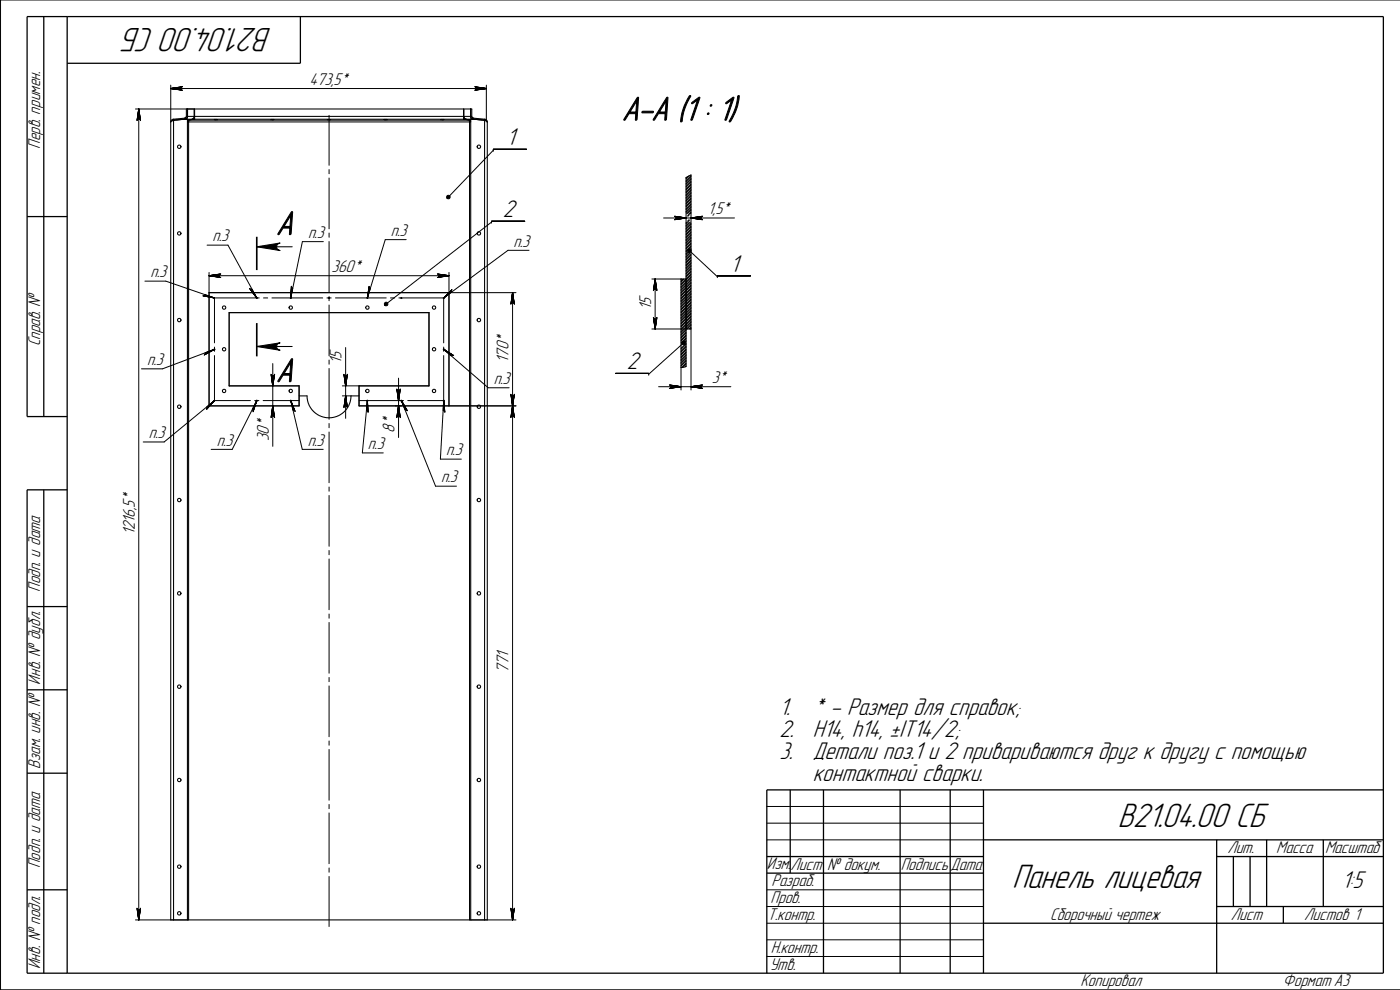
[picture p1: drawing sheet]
<svg xmlns="http://www.w3.org/2000/svg" width="420mm" height="297mm" viewBox="0 0 420 297" stroke-linecap="round" stroke-linejoin="round" font-family="sans-serif">
<g fill="none" stroke="#000" stroke-width=".3">
<path d="M420.1 0h-419.9v297h419.9M40.7 32.7h17.7M41.5 32.7v3M41.6 32.7l.6 3.5zM41.6 32.7l.5 3.3zM41.6 32.7l.4 3.1zM41.6 32.7l.3 3zM41.6 32.7l.2 3h-.2zM41.6 32.7v3h-.2zM41.6 32.7l-.3 3.1zM41.6 32.7l-.4 3.3zM41.6 32.7l-.5 3.5z"/>
<path d="M41.7 32.7l-.1 243.3M41.8 32.7v3M51.2 26.6l3.1-.3-.1 .2zM51.2 26.6l3.2-.4zM51.2 26.6l3.4-.5zM51.2 26.6l3.6 .5zM51.2 26.6l3.4 .4zM51.2 26.6l3.2 .4zM51.2 26.6h3l.1 .2zM51.2 26.6l3-.1v.1zM51.2 26.6l3.6-.6zM51.2 26.5l94.8 .1"/>
<path d="M51.2 25.5v11.1M51.2 26.4h3.1M51.2 26.7h3.1M98.8 34.6v15M142.5 26l3.5 .6zM142.5 27.1l3.5-.5zM142.6 26.1l3.4 .5zM142.6 27l3.4-.4zM142.8 26.2l3.2 .4zM142.9 26.3l3.1 .3-3-.1zM142.9 26.8l3.1-.2-3.2 .4zM142.9 26.4h3.1"/>
<path d="M142.9 26.7h3.1M143 26.5l3 .1h-3zM143 26.6h3l-3.1 .2zM146 25.5v11.1M98.8 50.9v1.2M98.8 53.4v15.3M134.2 58.7a.54 .54 0 0 1 .7 0 .54 .54 0 0 1 0 .8 .54 .54 0 0 1-.7 0l.4-.4-.4 .4zM148 45.1h.1M148 45.1l-13.4 14M148 44.8h10M206.1 53.2l-.2 .2M206.7 52.8l-.8 .9"/>
<path d="M207.4 52.5l-1.5 .8M207.4 52.7l-1.5 1.5M207.4 53.6l-1.5 1.4M207.4 54.4l-1.5 1.5M207.4 55.2l-1.5 1.5M207.4 56.1l-1.5 1.5M207.4 56.9l-1.5 1.5M207.4 57.7l-1.5 1.6M207.4 58.6l-1.5 1.5M207.4 59.4l-1.5 1.6M207.4 53l-1.5 1.5M207.4 53.8l-1.5 1.5"/>
<path d="M207.4 54.7l-1.5 1.5M207.4 55.5l-1.5 1.5M207.4 56.4l-1.5 1.5M207.4 57.2l-1.5 1.5M207.4 58l-1.5 1.5M207.4 58.9l-1.5 1.5M207.4 59.7l-1.5 1.5M62.1 73.6h6.3l8.7 15.8M97 72.5h-6.2l-3.5 16.9M98.8 69.9v1.3M98.8 72.5v15.2M121.9 71.9h-6.3l-5.3 17.5"/>
<path d="M147.5 66.6h.1M147.5 66.6l-31.6 24.6M147.5 66.4h10M158.8 75.1h-6.3l-19.3 14.3M199.2 65.4h21.2M202.4 64.9l3.5 .5zM202.4 65.9l3.5-.5zM202.5 64.9l3.4 .5zM202.5 65.9l3.4-.5zM202.7 65l3.2 .4zM202.8 65.2l3.1 .2zM202.8 65.7l3.1-.3-3.2 .4z"/>
<path d="M202.8 65.3h3.1M202.8 65.5h3.1M202.9 65.3l3 .1-3 .1zM202.9 65.5l3-.1-3.1 .3zM206 66.7l-.1 .2M206.3 66.7l-.4 .4M206.5 74.9a.55 .55 0 0 1 .9 .1 .55 .55 0 0 1-.5 .8 .55 .55 0 0 1-.5-.8l.1-.1 .4 .3zM206.6 75.6l-.7 .8M206.8 65.9l-.4 .4M206.9 66.7l-1 1M206.9 64.4l-.5 .5M206.9 66.1l-.5 .5"/>
<path d="M206.9 75.9l-1 1M206.9 75.2l8.4 7.8M207.1 76.1l-1.2 1.1M207.2 66.7l-1.3 1.2M207.3 76.3l-1.4 1.5M207.4 65.4l3.5 .5zM207.4 65.4l3.3 .5zM207.4 65.4l3.2 .4zM207.4 65.4l3 .1v.2zM207.4 65.4l3-.1v.2zM207.4 65.4l3-.2zM207.4 65.4l3.2-.4z"/>
<path d="M207.4 65.4l3.3-.5zM207.4 65.4l3.5-.5zM207.4 60.3l-1.5 1.5M207.4 61.1l-1.5 1.5M207.4 62l-1.5 1.5M207.4 62.8l-1.3 1.3M207.4 67l-1.5 1.5M207.4 67.9l-1.5 1.5M207.4 68.7l-1.5 1.5M207.4 69.5l-1.5 1.5M207.4 70.4l-1.5 1.5M207.4 71.2l-1.5 1.5"/>
<path d="M207.4 72.1l-1.5 1.5M207.4 72.9l-1.5 1.5M207.4 73.8l-1.5 1.4M207.4 74.6l-1.5 1.5M207.4 77.1l-1.5 1.5M207.4 78l-1.5 1.5M207.4 78.8l-1.5 1.5M207.4 79.7l-1.5 1.4M207.4 60.6l-1.5 1.5M207.4 61.4l-1.5 1.5M207.4 62.3l-1.5 1.4M207.4 63.1l-1 1"/>
<path d="M207.4 67.3l-1.5 1.5M207.4 68.2l-1.5 1.4M207.4 69l-1.5 1.5M207.4 69.8l-1.5 1.5M207.4 70.7l-1.5 1.5M207.4 71.5l-1.5 1.5M207.4 72.4l-1.5 1.4M207.4 73.2l-1.5 1.5M207.4 74l-1.5 1.5M207.4 74.9h-.1M207.4 76.6l-1.5 1.5M207.4 77.4l-1.5 1.5"/>
<path d="M207.4 78.2l-1.5 1.6M207.4 79.1l-1.5 1.5M207.4 79.9l-1.5 1.5M207.4 63.6l-1 1.1M207.4 63.9l-.2 .2M207.4 65.3h3M207.4 65.5h3M43.5 84.3h6.3l14.6 5.1M60.9 88.8l3.5 .6zM61 88.8l3.4 .6zM61.2 88.8l3.2 .6zM61.5 88.5l2.9 .9-3.1-.7z"/>
<path d="M61.5 88.4l2.9 1-2.9-.9zM62.7 82.7l3.6-.5zM62.7 82.7l3.4-.5zM62.7 82.7l3.2-.4zM62.7 82.7l3.1-.2-.1 .2zM62.7 82.7h3v.1zM62.7 82.7l3.1 .3zM62.7 82.7l3.2 .4zM62.7 82.7l3.4 .5zM62.7 82.7l3.6 .6zM62.7 87.8h92.2M62.7 81.7v40.1h27.1v-6h-21v-22h59.9v22h-26"/>
<path d="M62.7 82.8h3.1M62.7 82.6h3.1M64.4 89.4h13.4M64.4 89.4v13.5M74.9 86.6l2.2 2.8zM75 86.7l2.1 2.7zM75.2 86.8l1.9 2.6zM75.3 86.8l1.8 2.6zM75.5 86.8l1.6 2.6zM77 89.3l.2 .2M77.1 89.3v.2M77.2 89.3l-.3 .2"/>
<path d="M79.1 89.4h1.2M81.6 89.4h15.3M87.2 89.3l.2 .2M87.3 89.3v.2M87.4 89.3l-.3 .2M87.4 85.9v3.5M87.4 86v3.4M87.4 85.9l-.1 3.5zM87.5 86l-.2 3.4zM87.5 86.2l-.2 3.2zM87.6 86.3l-.3 3.1zM87.7 86.4l.2 .1-.6 2.9z"/>
<path d="M98.1 89.4h1.3M98.7 89.3l.2 .2M98.8 89v1.2M98.8 91.5v15.3M98.9 89.3l-.3 .2M100.7 89.4h15.2M110.2 89.3l.2 .2M110.3 89.3v.2M110.4 89.3l-.3 .2M110.8 85.9l-.5 3.5zM110.8 86.2l-.5 3.2zM110.8 86l-.5 3.4z"/>
<path d="M110.9 86.4l.1 .1-.7 2.9zM111 86.5h.1l-.8 2.9zM115.4 90.9a.54 .54 0 0 1 .8-.1 .54 .54 0 0 1 .1 .8 .54 .54 0 0 1-.9-.1l.5-.3-.5 .3zM117.2 89.4h1.2M119.7 89.4h13.6M120.3 89.3l.3 .2M120.5 89.3v.2M120.6 89.3l-.3 .2M131.3 83.3l3.4-.6zM131.3 82.2l3.4 .5zM131.4 83.2l3.3-.5zM131.4 82.2l3.3 .5z"/>
<path d="M131.6 82.3l3.1 .4zM131.7 83l3-.3-3.1 .4zM131.7 82.5l3 .2h-3zM131.7 82.8h3M131.7 82.6h3M131.7 82.8l3-.1zM131.7 82.7h3l-3 .1zM133 89.3l.3 .2M133.2 89.4l2.3-1.9 .1 .1zM133.2 89.4l2.2-2.1 .1 .2zM133.2 89.4l2.3-2.2zM133.2 89.4l2.4-2.4z"/>
<path d="M133.2 89.4l2.5-2.5zM133.2 89.3v13.6M133.3 89.3l-.3 .2M134.7 81.7v40.1M134.7 82.7h-72M153.7 87.8v3M153.8 87.8l.6 3.5zM153.8 87.8l.5 3.3zM153.8 87.8l.5 3.2zM153.8 87.8l.3 3h-.2zM153.8 87.8l.1 3h-.1zM153.8 87.8v3h-.2z"/>
<path d="M153.8 87.8l-.4 3.2zM153.8 87.8l-.4 3.3zM153.8 87.8l-.5 3.5zM153.8 87.8v188.2M153.8 87.8v3M154 87.8v3M195.6 83.7h8.8M195.6 98.7h10.3M196.1 95.2l.5 3.5zM196.1 95.4l.5 3.3zM196.2 95.6l.4 3.1zM196.4 95.7h.1l.1 3z"/>
<path d="M196.5 83.7v3.1M196.5 95.7v3M196.5 95.7h.2l-.1 3zM196.6 83.7l.5 3.5zM196.6 83.7l.5 3.4zM196.6 83.7l.4 3.2zM196.6 83.7l.3 3.1zM196.6 83.7l.1 3h-.2zM196.6 83.7l-.1 3-.1 .1zM196.6 83.7l-.4 3.2zM196.6 83.7l-.5 3.4zM196.6 83.7l-.5 3.5z"/>
<path d="M196.6 83.7v15M196.7 95.7h.2l-.3 3zM196.7 83.7v3.1M196.7 95.7v3M196.9 95.7l.1-.1-.4 3.1zM197.1 95.4l-.5 3.3zM197.1 95.2l-.5 3.5zM204.5 83.7l-.1 .1M205 83.7l-.6 .6M205.3 83.7l-.9 .9M205.8 83.7l-1.4 1.5M205.9 98.8l-1.5 1.5"/>
<path d="M205.9 99.7l-1.5 1.5M205.9 99.1l-1.5 1.5M205.9 99.9l-1.5 1.6M207.4 80.5l-1.5 1.5M207.4 81.4l-1.5 1.4M207.4 82.2l-1.5 1.5M207.4 83l-3 3M207.4 83.9l-3 3M207.4 84.7l-3 3M207.4 85.5l-3 3M207.4 86.4l-3 3M207.4 87.2l-3 3"/>
<path d="M207.4 88.1l-3 3M207.4 88.9l-3 3M207.4 89.7l-3 3M207.4 90.6l-3 3M207.4 91.4l-3 3M207.4 92.3l-3 3M207.4 93.1l-3 3M207.4 93.9l-3 3.1M207.4 94.8l-3 3M207.4 95.6l-3 3M207.4 96.5l-3 3M207.4 97.3l-1.4 1.4"/>
<path d="M207.4 98.2l-.5 .5M207.4 80.8l-1.5 1.5M207.4 81.6l-1.5 1.5M207.4 82.4l-3 3M207.4 83.3l-3 3M207.4 84.1l-3 3M207.4 85l-3 3M207.4 85.8l-3 3M207.4 86.7l-3 3M207.4 87.5l-3 3M207.4 88.3l-3 3M207.4 89.2l-3 3"/>
<path d="M207.4 90l-3 3M207.4 90.9l-3 3M207.4 91.7l-3 3M207.4 92.6l-3 3M207.4 93.4l-3 3M207.4 94.2l-3 3M207.4 95.1l-3 3M207.4 95.9l-3 3M207.4 96.8l-3 3M207.4 97.6l-1.1 1.1M207.4 98.5l-.3 .2M207.4 98.7v18.3"/>
<path d="M215.3 83h.1M215.3 82.8h9.9M61.3 106.5l3.1-1.7zM61.5 106.3l2.9-1.5-3 1.6zM61.6 106.2l2.8-1.4-2.9 1.5zM61.6 106l2.8-1.2zM61.6 105.8l2.8-1-2.8 1.2zM64.3 104.8h.2M64.3 104.7l.2 .3M64.4 104.1v1.3M64.4 106.7v13.5M64.4 104.8l-15.6 5.9h-6.3"/>
<path d="M64.5 104.7l-.3 .3M81.3 112.3l.6 3.5zM81.4 112.5l.5 3.3zM81.5 112.6l.4 3.2zM81.6 112.7l.2 .1 .1 3zM81.7 112.7v3.1M81.8 112.8h.2l-.1 3zM81.9 109.1v24.8M82 112.8l.1-.1-.2 3.1zM82 112.7v3.1M82.2 112.6l-.3 3.2zM82.4 112.5l-.5 3.3z"/>
<path d="M82.4 112.3l-.5 3.5zM98.8 108v1.3M98.8 110.6v15.2M102.7 118.8h2.7M103.2 112.3l.5 3.5zM103.2 112.5l.5 3.3zM103.3 112.6l.4 3.2zM103.5 112.7l.2 .1v3zM103.6 112.7v3.1M103.6 118.8v3M103.7 112.8h.1l-.1 3zM103.7 118.8l.6 3.5z"/>
<path d="M103.7 118.8l.5 3.3zM103.7 118.8l.4 3.2zM103.7 118.8l.3 3zM103.7 118.8l.1 3h-.1zM103.7 118.8v3h-.2zM103.7 118.8l-.4 3.2zM103.7 118.8l-.5 3.3zM103.7 118.8l-.5 3.5zM103.7 104.3v21.2M103.8 112.8l-.1 3zM103.9 112.7v3.1M103.9 118.8v3"/>
<path d="M104 112.7l.1-.1-.4 3.2zM104.2 112.5l-.5 3.3zM104.3 112.3l-.6 3.5zM107.8 115.8v6h47.1M119.1 116.7l.5 3.5zM119.1 116.9l.5 3.3zM119.2 117l.4 3.2zM119.4 117.1l.2 3.1zM119.5 117.1v3.1M119.5 117.2h.2l-.1 3zM119.6 113.5v17.8M119.7 117.2l.2-.1-.3 3.1z"/>
<path d="M119.7 117.1v3.1M119.9 117.1l.1-.1-.4 3.2zM120.1 116.9l-.5 3.3zM120.1 116.7l-.5 3.5zM133 104.8h.3M133 104.7l.3 .3M133.2 104.8l2.4 1.8-.2 .2zM133.2 104.8l2.5 1.8zM133.2 104.8l2.6 1.8zM133.2 104.8l2.8 1.8zM133.2 104.8l3 1.9zM133.2 104.1v1.3"/>
<path d="M133.2 106.7v13.6M133.2 104.8l13.3 11.5h6.3M133.3 104.7l-.3 .3M153.3 118.3l.5 3.5zM153.4 118.5l.4 3.3zM153.4 118.6l.4 3.2zM153.6 118.7l.2 .1v3zM153.7 118.7v6.1M153.8 118.8h.1l-.1 3zM153.8 118.8v6M153.9 118.8l.2-.1-.3 3.1zM154 118.7v6.1"/>
<path d="M154.1 118.7l.2-.1-.5 3.2zM154.3 118.5l-.5 3.3zM154.4 118.3l-.6 3.5zM184.7 112h10M194.7 112.3h.1M197.6 116h21.7M200.9 115.5l3.5 .5zM200.9 116.6l3.5-.6zM201.1 115.5l3.3 .5zM201.1 116.5l3.3-.5zM201.2 115.6l3.2 .4zM201.2 116.4l3.2-.4z"/>
<path d="M201.3 115.8l3.1 .2zM201.3 116.2h3.1M201.3 115.9h3.1M201.4 115.9l3 .1-3 .1zM201.4 116.1l3-.1-3.1 .3zM204.7 102.5l.4-.1 .4 .2-.4 .3 .4-.3a.55 .55 0 0 1 0 .7 .55 .55 0 0 1-.8 0 .55 .55 0 0 1 0-.8zM205.1 102.9l-10.4 9.4M205.9 110l-1.5 .3v6.7M205.9 100.5l-1.5 1.5M205.9 101.4l-1.5 1.5M205.9 102.2l-.8 .7M205.9 103l-1.5 1.5"/>
<path d="M205.9 103.9l-1.5 1.5M205.9 104.7l-1.5 1.5M205.9 105.6l-1.5 1.5M205.9 106.4l-1.5 1.5M205.9 107.2l-1.5 1.6M205.9 108.1l-1.5 1.5M205.9 108.9l-1.3 1.4M205.9 109.8l-.3 .3M205.9 100.8l-1.5 1.5M205.9 101.6l-1 1.1M205.9 102.5l-.6 .6M205.9 103.3l-1.5 1.5"/>
<path d="M205.9 104.2l-1.5 1.5M205.9 105l-1.5 1.5M205.9 105.8l-1.5 1.6M205.9 106.7l-1.5 1.5M205.9 107.5l-1.5 1.5M205.9 108.4l-1.5 1.5M205.9 109.2l-1.1 1M207.4 116l3.5 .6zM207.4 116l3.3 .5zM207.4 116l3.2 .4zM207.4 116l3 .1v.2zM207.4 116l3-.1v.2z"/>
<path d="M207.4 116l3-.2zM207.4 116l3.2-.4zM207.4 116l3.3-.5zM207.4 116l3.5-.5zM207.4 116.2h3M207.4 115.9h3M62 122.1l2.4-1.9-2.3 2zM62.1 122.2l2.3-2zM62.2 122.4l2.2-2.2-2.3 2.4zM64.4 120.2l-2.4 2.6zM64.4 120.2l-2.3 2.5zM64.4 120.2h10.8"/>
<path d="M64.4 120.2l-15.1 12.4h-6.3M76.4 120.2h1.3M77 120.1l.2 .2M77.1 120.2l-1.1 3.4zM77.1 120.2l-1.1 3.2zM77.1 120.2l-1.1 3zM77.1 120.2l-1.2 2.9zM77.1 120.2l-1.3 2.7zM77.1 120.1v.2M77.1 120.2l-7.4 14.6h-6.3M77.2 120.1l-.3 .2M79 120.2h10.8"/>
<path d="M81.7 121.8v3M81.9 121.8l.5 3.5zM81.9 121.8l.5 3.3zM81.9 121.8l.3 3.2zM81.9 121.8l.2 3h-.1zM81.9 121.8l.1 3h-.2zM81.9 121.8l-.1 3h-.2zM81.9 121.8l-.4 3.2zM81.9 121.8l-.5 3.3zM81.9 121.8l-.6 3.5zM82 121.8v3M87.2 120.1l.2 .2"/>
<path d="M87.3 120.2l1.3 3.3zM87.3 120.2l1.2 3.1zM87.3 120.2l1.1 3zM87.3 120.2l.9 2.9zM87.3 120.2l.8 2.9h-.2zM87.3 120.1v.2M87.3 120.2l3.4 14.6h6.3M87.4 120.1l-.3 .2M98.8 127.1v1.2M98.8 129.6v15.3M107.8 120.2h13.3M110.1 120.2v3"/>
<path d="M110.2 120.1l.2 .2M110.2 120.2v3.1M110.3 120.2l.2 3.5zM110.3 120.2l.1 3.4zM110.3 120.2l.1 3.2zM110.3 120.2v3.1zM110.3 120.2l-.2 3zM110.3 120.1v3.3M110.3 120.2l-1.6 15.7h6.3M110.3 120.2l.1 3.5M110.4 120.1l-.3 .2M119.5 121.8v3"/>
<path d="M119.6 121.8l.5 3.5zM119.6 121.8l.5 3.3zM119.6 121.8l.4 3.2zM119.6 121.8l.3 3h-.2zM119.6 121.8l.1 3h-.2zM119.6 121.8l-.2 3zM119.6 121.8l-.4 3.2zM119.6 121.8l-.5 3.3zM119.6 121.8l-.5 3.5zM119.7 121.8v3M120.3 120.1l.3 .2M120.5 120.2l1.2 2.7-.2 .1z"/>
<path d="M120.5 120.2l1.4 2.7zM120.5 120.2l1.5 2.8zM120.5 120.2l1.6 2.9zM120.5 120.2l1.8 3.1zM120.5 120.1v.2M120.5 120.2l10.2 25.7h6.3M120.6 120.1l-.3 .2M122.4 120.2h10.9M133 120.1l.3 .2M133.1 120.2v3M133.2 120.2v3h-.2zM133.2 120.2l.1 3.1z"/>
<path d="M133.2 120.2l.2 3.2zM133.2 120.2l.3 3.3zM133.2 120.2l.3 3.5zM133.2 120.2l-1 17.6h6.2M133.2 120.2l.1 3.2M133.3 120.1l-.3 .2M153.8 121.8l-.5 3.5zM153.8 121.8l-.4 3.3zM153.8 121.8l-.4 3.2zM153.8 121.8v3h-.2zM153.8 121.8l.6 3.5zM153.8 121.8l.5 3.3z"/>
<path d="M153.8 121.8l.5 3.2zM153.8 121.8l.3 3h-.2zM153.8 121.8l.1 3h-.1zM98.8 146.1v1.3M98.8 148.7v15.2M98.8 165.2v1.2M98.8 167.7v15.3M98.8 184.2v1.3M98.8 186.8v15.2M98.8 203.3v1.2M98.8 205.8v15.3M98.8 222.3v1.3"/>
<path d="M98.8 224.9v15.2M98.8 241.4v1.2M98.8 243.9v15.3M230.1 252h65.1M230.1 247h65.1M230.1 242h65.1M40.7 276h15.5M41.1 272.5l.5 3.5zM41.2 272.7l.4 3.3zM41.3 272.8l.3 3.2zM41.4 272.9l.2 .1v3zM41.5 272.9v3.1"/>
<path d="M41.6 273h.2l-.2 3zM41.8 273l.1-.1-.3 3.1zM41.8 272.9v3.1M41.9 272.9l.1-.1-.4 3.2zM42.1 272.7l-.5 3.3zM42.2 272.5l-.6 3.5zM98.8 260.4v1.3M98.8 263v15M141.3 276h13.6M153.3 272.5l.5 3.5zM153.4 272.7l.4 3.3zM153.4 272.8l.4 3.2z"/>
<path d="M153.6 272.9l.2 .1v3zM153.7 272.9v3.1M153.8 273h.1l-.1 3zM153.8 273v3M153.9 273l.2-.1-.3 3.1zM154 272.9v3.1M154.1 272.9l.2-.1-.5 3.2zM154.3 272.7l-.5 3.3zM154.4 272.5l-.6 3.5zM230.1 277h65.1M230.1 272h65.1M230.1 267h65.1"/>
<path d="M230.1 287h65.1M230.1 282h65.1"/>
</g>
<g fill="none" stroke="#000" stroke-width=".39">
<path d="M13.1 5v120M20.2 5v287M90.2 5v14h-70M41.5 32.7v3.1M41.8 32.7v3.1M51.2 26.4h3.2M51.2 26.8h3.2M142.8 26.4h3.2M142.8 26.8h3.2M8.1 65h12.1M202.7 65.2h3.2M202.7 65.6h3.2"/>
<path d="M207.4 65.2h3.2M207.4 65.6h3.2M62.7 82.9h3.2M62.7 82.5h3.2M131.6 82.9h3.1M131.6 82.5h3.1M153.6 87.8v3.2M196.4 83.7v3.2M196.4 95.6v3.1M196.8 83.7v3.2M196.8 95.6v3.1M81.7 112.6v3.2"/>
<path d="M82.1 112.6v3.2M103.5 112.6v3.2M103.5 118.8v3.2M103.9 112.6v3.2M103.9 118.8v3.2M119.4 117v3.2M119.8 117v3.2M153.6 118.6v6.4M201.2 116.2h3.2M201.2 115.8h3.2M207.4 116.2h3.2M207.4 115.8h3.2"/>
<path d="M20.2 125h-12.1v-120h407.1v287h-407.1v-145h12.1M81.7 121.8v3.2M82.1 121.8v3.2M119.4 121.8v3.2M119.8 121.8v3.2M13.1 147v145M8.1 182h12.1M8.1 207h12.1M8.1 232h12.1M237.2 237v25M247.1 237v55M270.1 237v55"/>
<path d="M285.2 237v55M295.2 237v55M415.2 237h-185.1v55M230.1 257h65.1M295.2 252h120M365.1 257h50.1M365.1 252v40M370.2 257v15M375.2 257v15M380.1 252v20M397.1 252v20M8.1 267h12.1"/>
<path d="M41.5 272.8v3.2M41.8 272.8v3.2M153.6 272.8v3.2M230.1 262h65.1M295.2 277h120M365.1 272h50.1M385.1 272v5"/>
</g>
<g fill="none" stroke="#000" stroke-width=".32">
<path d="M51.2 36.6v239.4h89.7M52 35.8l-.5 .2-.3 .6M52 35.8l.1 .3M52.1 36.1l-.4 .1M52.1 36.1l-.9 .5M52.1 36.1l-.2 .1M52.1 36.1h.2M52.1 36.1v239.9M52.1 36.1l4.1-.4v240.3M55.4 35.5l-3.4 .3M55.4 35.5l.1 .3M55.5 35.8l-3.4 .3"/>
<path d="M55.8 35.7h.1M55.9 35.7l-.4 .1M55.9 34.9l-.5 .6M55.9 34.9h2.4M55.9 35.7l-.2 .1M55.9 34.9v-2.2h2.4v2.2M55.9 35.6v.1M55.9 35.7l-3.8 .4M56.2 34.9l-.1 .5-.6 .4M56.2 36.6h.4M56.2 35.8h1.6M56.2 36.1h.3"/>
<path d="M56.2 32.7v2.2M56.3 34.9l-.4 .8M56.5 36.1l-.3 .3M56.6 36.6h84.7M56.6 36.6v239.4M56.6 36.1v.5M56.6 36.1h84.7M56.6 36v.1M58.2 35.7l-1.7 .4M58.2 35.7l-1.6 .4M58.2 35.5h.2M58.3 34.9l-.1 .5-.5 .4 .5-.1"/>
<path d="M58.4 34.9h80.7M58.4 35.8v-3.1h80.7v3.1M64.3 35.9h1zM81.3 35.9h.9zM98.2 35.9h1.1zM115.2 35.9h1.1zM132.2 35.9h1.1zM139.1 35.5h.3l-.1 .3h-81.1v-.4v.3M139.2 34.9l.3 .7 .3 .2M139.2 34.9h2.4M139.2 34.9v-2.2h2.4v2.2M139.3 35.7l1.7 .4 .3 .3"/>
<path d="M139.4 35.7l.4 .1M139.4 35.5v.2M139.8 35.8h1.5M140.9 36.1v.5M140.9 36v.1M140.9 36.6v239.4M141.2 32.7v2.4l.4 .6M141.3 32.7v2.4l.3 .5 .4 .1M141.6 34.9l.1 .4 .4 .1M141.6 35.6v.1M141.6 35.7l3.8 .4M141.6 35.7l.4 .1"/>
<path d="M141.7 35.7h.1M141.9 35.8h.1M142 35.8l.1-.3 3.4 .3M145.2 36.1h.3M145.4 36.1l.8 .5M145.4 36.1l.2 .1M145.4 36.1v239.9M145.5 36.1l.3 .1M145.5 36.1l-4.2-.4v240.3M145.5 35.8l.5 .2 .2 .6M145.5 35.8v.3M146.2 36.6v239.4h-4.9"/>
<path d="M205.9 53.3v56.7M207.4 52.5v46.2h-1.5M77.1 74l6.9-1.1a1.13 1.13 0 0 0-1 1.1 1.13 1.13 0 0 0 1 1.2zM77.1 74h10.6M62.7 87.8h72v34h-26.9v-6h20.9v-22h-59.9v22h21v6h-27.1zM87.4 86.2v3.2M205.9 83.7h-1.5v26.6M77.1 104l6.9-1.1a1.11 1.11 0 0 0-1 1.1 1.11 1.11 0 0 0 1 1.1zM77.1 104h10.6M89.8 118.8h2.3l.2 1.6 .5 1.3 1.4 1.9 2.2 1.4 2.3 .4 2.4-.4 2.1-1.4 1.5-1.9 .4-1.3 .3-1.6h2.4M133.3 120.2v3.3M140.9 276h.4"/>
<circle cx="53.8" cy="44" r=".51"/>
<circle cx="143.7" cy="44" r=".51"/>
<circle cx="53.8" cy="70" r=".51"/>
<circle cx="143.7" cy="70" r=".51"/>
<circle cx="53.8" cy="96" r=".51"/>
<circle cx="67.3" cy="92.3" r=".5"/>
<circle cx="87.3" cy="92.3" r=".5"/>
<circle cx="110.3" cy="92.3" r=".5"/>
<circle cx="130.3" cy="92.3" r=".5"/>
<circle cx="143.7" cy="96" r=".52"/>
<circle cx="67.3" cy="104.8" r=".5"/>
<circle cx="67.3" cy="117.3" r=".5"/>
<circle cx="87.3" cy="117.3" r=".5"/>
<circle cx="110.3" cy="117.3" r=".5"/>
<circle cx="130.3" cy="104.8" r=".5"/>
<circle cx="130.3" cy="117.3" r=".5"/>
<circle cx="53.8" cy="122" r=".51"/>
<circle cx="143.7" cy="122" r=".52"/>
<circle cx="53.8" cy="150" r=".51"/>
<circle cx="143.7" cy="150" r=".51"/>
<circle cx="53.8" cy="178" r=".52"/>
<circle cx="143.7" cy="178" r=".51"/>
<circle cx="53.8" cy="206" r=".51"/>
<circle cx="143.7" cy="206" r=".52"/>
<circle cx="53.8" cy="234" r=".51"/>
<circle cx="143.7" cy="234" r=".51"/>
<circle cx="53.8" cy="274" r=".51"/>
<circle cx="53.8" cy="260" r=".51"/>
<circle cx="143.7" cy="260" r=".51"/>
<circle cx="143.7" cy="274" r=".51"/>
</g>
<g fill="#000">
<path d="M41.6 32.7l.6 3.5zM41.6 32.7l.5 3.3zM41.6 32.7l-.4 3.3zM41.6 32.7l-.5 3.5zM51.2 26.6l3.4-.5zM51.2 26.6l3.6 .5zM51.2 26.6l3.4 .4zM51.2 26.6l3.6-.6zM142.5 26l3.5 .6zM142.6 26.1l3.4 .5zM142.6 27l3.4-.4zM142.5 27.1l3.5-.5z"/>
<path d="M202.4 64.9l3.5 .5zM202.5 64.9l3.4 .5zM202.5 65.9l3.4-.5zM202.4 65.9l3.5-.5zM207.4 65.4l3.5 .5zM207.4 65.4l3.3 .5zM207.4 65.4l3.3-.5zM207.4 65.4l3.5-.5zM62.7 82.7l3.6-.5zM62.7 82.7l3.4-.5zM62.7 82.7l3.4 .5zM62.7 82.7l3.6 .6z"/>
<path d="M60.9 88.8l3.5 .6zM61 88.8l3.4 .6zM61.2 88.8l3.2 .6zM61.5 88.5l2.9 .9-3.1-.7zM61.5 88.4l2.9 1-2.9-.9zM75.5 86.8l1.6 2.6zM74.9 86.6l2.2 2.8zM75.3 86.8l1.8 2.6zM75.2 86.8l1.9 2.6zM75 86.7l2.1 2.7zM87.6 86.3l-.3 3.1zM87.7 86.4l.2 .1-.6 2.9z"/>
<path d="M111 86.5h.1l-.8 2.9zM110.9 86.4l.1 .1-.7 2.9zM110.8 86.2l-.5 3.2zM110.8 85.9l-.5 3.5zM110.8 86l-.5 3.4zM133.2 89.4l2.3-1.9 .1 .1zM133.2 89.4l2.2-2.1 .1 .2zM133.2 89.4l2.3-2.2zM133.2 89.4l2.4-2.4zM133.2 89.4l2.5-2.5zM131.3 83.3l3.4-.6zM131.4 83.2l3.3-.5z"/>
<path d="M131.4 82.2l3.3 .5zM131.3 82.2l3.4 .5zM153.8 87.8l.6 3.5zM153.8 87.8l.5 3.3zM153.8 87.8l-.4 3.3zM153.8 87.8l-.5 3.5zM196.6 83.7l.5 3.5zM196.6 83.7l.5 3.4zM196.6 83.7l-.5 3.4zM196.6 83.7l-.5 3.5zM196.1 95.2l.5 3.5zM196.1 95.4l.5 3.3z"/>
<path d="M197.1 95.4l-.5 3.3zM197.1 95.2l-.5 3.5zM61.3 106.5l3.1-1.7zM61.5 106.3l2.9-1.5-3 1.6zM61.6 106.2l2.8-1.4-2.9 1.5zM61.6 106l2.8-1.2zM61.6 105.8l2.8-1-2.8 1.2zM81.3 112.3l.6 3.5zM81.4 112.5l.5 3.3zM82.4 112.5l-.5 3.3zM82.4 112.3l-.5 3.5zM104.2 112.5l-.5 3.3z"/>
<path d="M104.3 112.3l-.6 3.5zM103.7 118.8l.6 3.5zM103.7 118.8l.5 3.3zM103.7 118.8l-.5 3.3zM103.7 118.8l-.5 3.5zM103.2 112.3l.5 3.5zM103.2 112.5l.5 3.3zM133.2 104.8l2.4 1.8-.2 .2zM133.2 104.8l2.5 1.8zM133.2 104.8l2.6 1.8zM133.2 104.8l2.8 1.8zM133.2 104.8l3 1.9z"/>
<path d="M200.9 115.5l3.5 .5zM201.1 115.5l3.3 .5zM201.1 116.5l3.3-.5zM200.9 116.6l3.5-.6zM207.4 116l3.5 .6zM207.4 116l3.3 .5zM207.4 116l3.3-.5zM207.4 116l3.5-.5zM64.4 120.2l-2.4 2.6zM64.4 120.2l-2.3 2.5zM62.2 122.4l2.2-2.2-2.3 2.4zM62.1 122.2l2.3-2z"/>
<path d="M62 122.1l2.4-1.9-2.3 2zM77.1 120.2l-1.1 3.4zM77.1 120.2l-1.1 3.2zM77.1 120.2l-1.1 3zM77.1 120.2l-1.2 2.9zM77.1 120.2l-1.3 2.7zM81.9 121.8l.5 3.5zM81.9 121.8l.5 3.3zM81.9 121.8l-.5 3.3zM81.9 121.8l-.6 3.5zM87.3 120.2l1.3 3.3zM87.3 120.2l1.2 3.1z"/>
<path d="M87.3 120.2l1.1 3zM87.3 120.2l.9 2.9zM87.3 120.2l.8 2.9h-.2zM119.1 116.7l.5 3.5zM119.1 116.9l.5 3.3zM120.1 116.9l-.5 3.3zM120.1 116.7l-.5 3.5zM119.6 121.8l.5 3.5zM119.6 121.8l.5 3.3zM119.6 121.8l-.5 3.3zM119.6 121.8l-.5 3.5zM120.5 120.2l1.2 2.7-.2 .1z"/>
<path d="M120.5 120.2l1.4 2.7zM120.5 120.2l1.5 2.8zM120.5 120.2l1.6 2.9zM120.5 120.2l1.8 3.1zM153.8 121.8l-.5 3.5zM153.8 121.8l-.4 3.3zM153.3 118.3l.5 3.5zM153.4 118.5l.4 3.3zM154.3 118.5l-.5 3.3zM154.4 118.3l-.6 3.5zM153.8 121.8l.6 3.5zM153.8 121.8l.5 3.3z"/>
<path d="M41.1 272.5l.5 3.5zM41.2 272.7l.4 3.3zM42.1 272.7l-.5 3.3zM42.2 272.5l-.6 3.5zM154.4 272.5l-.6 3.5zM154.3 272.7l-.5 3.3zM153.4 272.7l.4 3.3zM153.3 272.5l.5 3.5z"/>
<path d="M134.2 58.7a.54 .54 0 0 1 .7 0 .54 .54 0 0 1 0 .8 .54 .54 0 0 1-.7 0l.4-.4-.4 .4z" fill-rule="evenodd"/>
<path d="M77.1 74l6.9-1.1a1.13 1.13 0 0 0-1 1.1 1.13 1.13 0 0 0 1 1.2z" fill-rule="evenodd"/>
<path d="M206.5 74.9a.55 .55 0 0 1 .9 .1 .55 .55 0 0 1-.5 .8 .55 .55 0 0 1-.5-.8l.1-.1 .4 .3z" fill-rule="evenodd"/>
<path d="M115.4 90.9a.54 .54 0 0 1 .8-.1 .54 .54 0 0 1 .1 .8 .54 .54 0 0 1-.9-.1l.5-.3-.5 .3z" fill-rule="evenodd"/>
<path d="M77.1 104l6.9-1.1a1.11 1.11 0 0 0-1 1.1 1.11 1.11 0 0 0 1 1.1z" fill-rule="evenodd"/>
<path d="M204.7 102.5l.4-.1 .4 .2-.4 .3 .4-.3a.55 .55 0 0 1 0 .7 .55 .55 0 0 1-.8 0 .55 .55 0 0 1 0-.8z" fill-rule="evenodd"/>
</g>
<path d="M154 87.8v3.2M154 118.6v6.4M154 272.8v3.2" fill="none" stroke="#000" stroke-width=".42"/>
<path d="M133.3 120.2v3.5" fill="none" stroke="#000" stroke-width=".35"/>
<path d="M77.1 71v10M77.1 96.9v10" fill="none" stroke="#000" stroke-width=".49"/>
<g font-size="10.7">
<text x="81.6" y="8.4" transform="rotate(180 81.6 8.4)">В21.04.00 СБ</text>
<text x="186.6" y="36.1">А-А (1 : 1)</text>
<text x="82.8" y="70.4">А</text>
<text x="82.8" y="114.6">А</text>
<text x="335.5" y="248.2">В21.04.00 СБ</text>
<text x="303.7" y="266.4">Панель лицевая</text>
</g>
<g font-size="7.6">
<text x="152" y="43.6">1</text>
<text x="150.9" y="65.2">2</text>
<text x="219.2" y="81.6">1</text>
<text x="188.1" y="110.8">2</text>
<text x="233.9" y="214.7">1.</text>
<text x="243.9" y="214.7">* - Размер для справок;</text>
<text x="233.9" y="221.3">2.</text>
<text x="243.9" y="221.3">H14, h14, ±IT14/2;</text>
<text x="233.9" y="227.9">3.</text>
<text x="243.9" y="227.9">Детали поз.1 и 2 привариваются друг к другу с помощью</text>
<text x="243.9" y="234.4">контактной сварки.</text>
<text x="402.7" y="266.4">1:5</text>
</g>
<g font-size="5.4">
<text x="92.9" y="25.4">473,5*</text>
<text x="12" y="44.7" transform="rotate(-90 12 44.7)">Перв. примен.</text>
<text x="212.5" y="64.3">1,5*</text>
<text x="92.4" y="71.4">п.3</text>
<text x="117.3" y="70.8">п.3</text>
<text x="63.8" y="72.4">п.3</text>
<text x="154.1" y="74">п.3</text>
<text x="45.2" y="83.2">п.3</text>
<text x="99.5" y="81.6">360*</text>
<text x="195.4" y="93" transform="rotate(-90 195.4 93)">15</text>
<text x="12" y="104" transform="rotate(-90 12 104)">Справ. №</text>
<text x="44.1" y="109.5">п.3</text>
<text x="102.5" y="109.3" transform="rotate(-90 102.5 109.3)">15</text>
<text x="152.6" y="108.9" transform="rotate(-90 152.6 108.9)">170*</text>
<text x="148.2" y="115.2">п.3</text>
<text x="213.6" y="114.9">3*</text>
<text x="44.7" y="131.5">п.3</text>
<text x="118.4" y="129.8" transform="rotate(-90 118.4 129.8)">8*</text>
<text x="65.1" y="133.7">п.3</text>
<text x="80.7" y="132.4" transform="rotate(-90 80.7 132.4)">30*</text>
<text x="92.4" y="133.7">п.3</text>
<text x="110.4" y="134.8">п.3</text>
<text x="133.9" y="136.6">п.3</text>
<text x="132.4" y="144.7">п.3</text>
<text x="40.4" y="160.6" transform="rotate(-90 40.4 160.6)">1216,5*</text>
<text x="12" y="177.6" transform="rotate(-90 12 177.6)">Подп. и дата</text>
<text x="152.6" y="201.9" transform="rotate(-90 152.6 201.9)">771</text>
<text x="12" y="205.4" transform="rotate(-90 12 205.4)">Инв. № дубл.</text>
<text x="12" y="230.6" transform="rotate(-90 12 230.6)">Взам. инв. №</text>
<text x="368.4" y="255.9">Лит.</text>
<text x="383" y="255.9">Масса</text>
<text x="397.7" y="255.9">Масштаб</text>
<text x="12" y="260.5" transform="rotate(-90 12 260.5)">Подп. и дата</text>
<text x="230.1" y="260.9">Изм.</text>
<text x="237.3" y="260.9">Лист № докум.</text>
<text x="270.3" y="260.9">Подпись</text>
<text x="285.2" y="260.9">Дата</text>
<text x="231.5" y="265.9">Разраб.</text>
<text x="230.4" y="275.9">Т.контр.</text>
<text x="231.3" y="270.9">Пров.</text>
<text x="315.2" y="275.9">Сборочный чертеж</text>
<text x="369.4" y="275.9">Лист</text>
<text x="391.4" y="275.9">Листов 1</text>
<text x="231.3" y="285.9">Н.контр.</text>
<text x="12" y="290.8" transform="rotate(-90 12 290.8)">Инв. № подл.</text>
<text x="231" y="290.9">Утв.</text>
<text x="324.3" y="295.8">Копировал</text>
<text x="385" y="295.8">Формат A3</text>
</g>
</svg>
